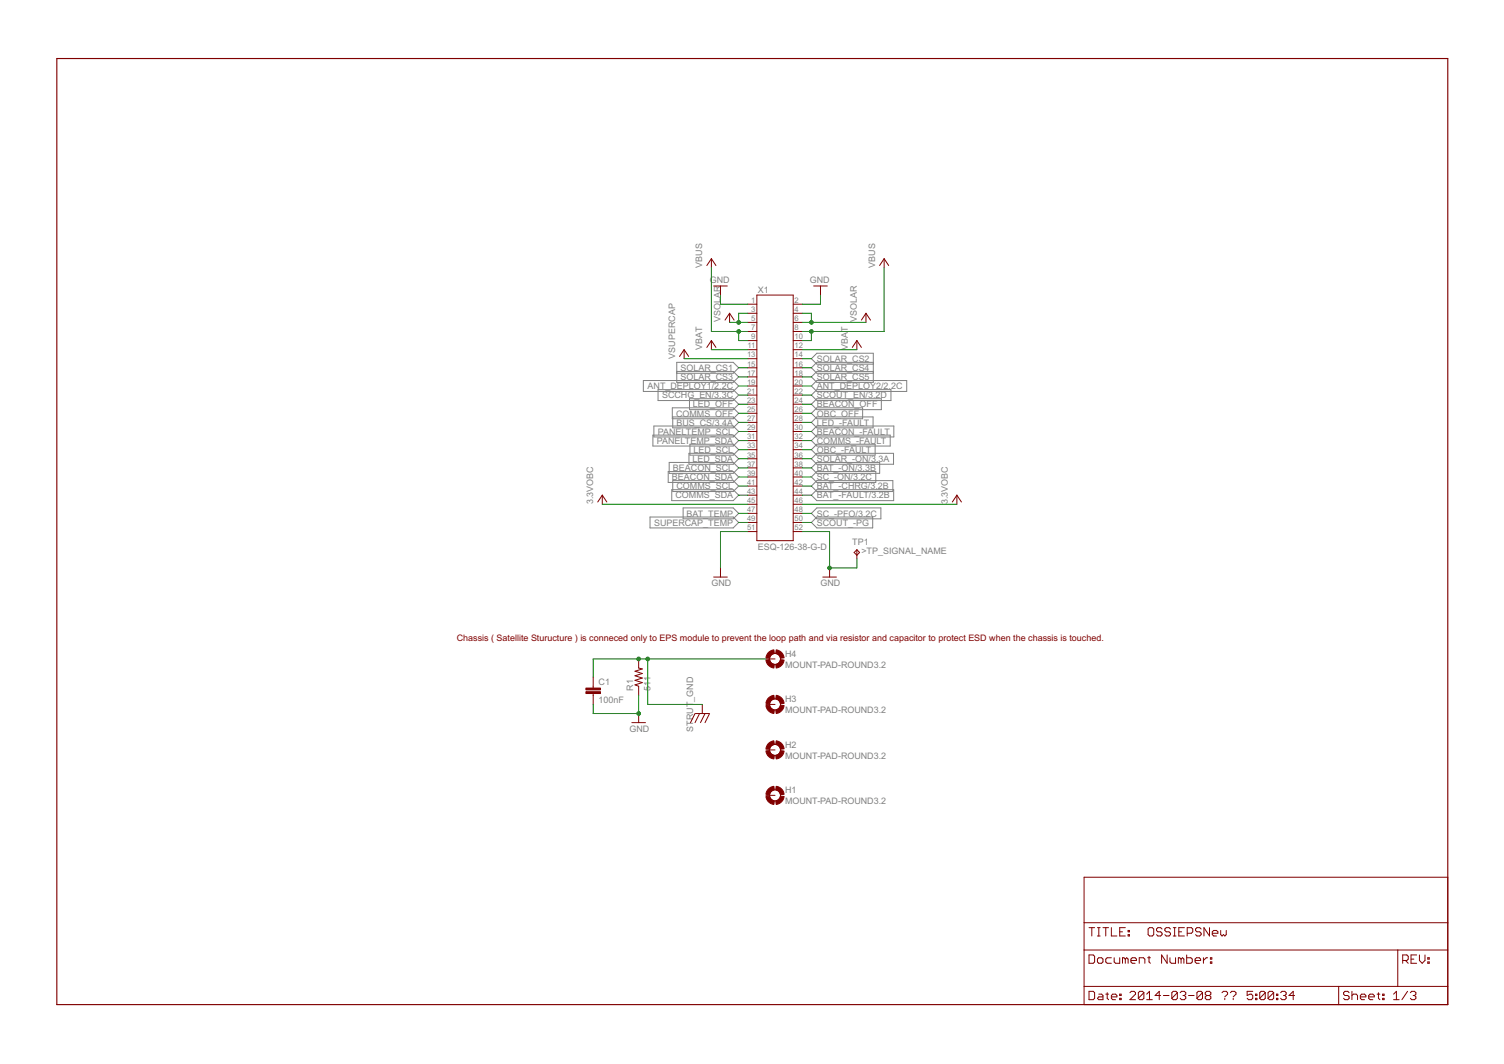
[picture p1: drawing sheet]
<svg xmlns="http://www.w3.org/2000/svg" width="420mm" height="297mm" viewBox="0 0 420 297" stroke-linecap="round" stroke-linejoin="round" font-family="sans-serif">
<g fill="none" stroke="#808080" stroke-width=".28">
<path d="M179.7 106.2h25.1l1.6 1.6-1.6 1.5h-25.1zM182.7 118.9h22.1l1.6 1.6-1.6 1.5h-22.1zM183.8 108.8h21l1.6 1.5-1.6 1.5h-21zM187.8 113.9h17l1.6 1.5-1.6 1.5h-17zM187.9 116.4h16.9l1.6 1.5-1.6 1.5h-16.9zM189.1 103.7h15.7l1.6 1.5-1.6 1.5h-15.7v-5.5h15.7l1.6 1.5-1.6 1.5h-15.7M192.6 111.3h12.2l1.6 1.5-1.6 1.6h-12.2zM226.7 107.8l1.5-1.6h25.1v3.1h-25.1zM226.7 110.3l1.5-1.5h20.7v3h-20.7zM226.7 112.8l1.5-1.5h18v3.1h-18zM226.7 117.9l1.5-1.5h15.7v3h-15.7zM226.7 115.4l1.5-1.5h12.8v3h-12.8z"/>
<path d="M244 101.7h-15.8l-1.5-1.6 1.5-1.5h15.8v8.1h-15.8l-1.5-1.5 1.5-1.5h15.8M244 101.2h-15.8l-1.5 1.5 1.5 1.5h15.8M182.4 121.5h22.4l1.6 1.5-1.6 1.5h-22.4zM186.7 131.6h18.1l1.6 1.6-1.6 1.5h-18.1zM186.9 129.1h17.9l1.6 1.5-1.6 1.5h-17.9zM187.7 136.7h17.1l1.6 1.5-1.6 1.6h-17.1zM187.9 134.2h16.9l1.6 1.5-1.6 1.5h-16.9zM192.5 126.6h12.3l1.6 1.5-1.6 1.5h-12.3zM192.7 124h12.1l1.6 1.5-1.6 1.6h-12.1zM226.7 120.5l1.5-1.6h21.5v3.1h-21.5zM226.7 123l1.5-1.5h20.5v3h-20.5zM226.7 125.5l1.5-1.5h16.3v3.1h-16.3z"/>
<path d="M228.2 126.6h21.4v3h-21.4l-1.5-1.5zM228.2 129.1h17.5v3h-17.5l-1.5-1.5zM228.2 131.6h16.5v3.1h-16.5l-1.5-1.5zM228.2 136.7h21.5v3.1h-21.5l-1.5-1.6zM228.2 134.2h21.2v3h-21.2l-1.5-1.5zM181.6 144.3h23.2l1.6 1.6-1.6 1.5h-23.2zM190.8 141.8h14l1.6 1.5-1.6 1.5h-14zM228.2 141.8h17.9v3h-17.9l-1.5-1.5zM228.2 144.3h15.6v3.1h-15.6l-1.5-1.5z"/>
</g>
<path d="M15.9 16.3h388.6v264.2h-388.6z" fill="none" stroke="#800000" stroke-width=".32"/>
<g fill="none" stroke="#800000" stroke-width=".28">
<path d="M198.7 72.2l1.3 1.9M198.7 72.2l-1.2 1.9M198.7 72.2v2.6M199.4 79.8h3.8M201.3 79.8v2.6M227.3 79.8h3.8M229.2 79.8v2.6M247 72.2l1.3 1.9M247 72.2l-1.3 1.9M247 72.2v2.6M191.1 97.6l1.3 1.9M191.1 97.6l-1.3 1.9"/>
<path d="M191.1 97.6v2.5M198.7 95.1v2.5M198.7 95.1l1.3 1.9M198.7 95.1l-1.2 1.9M203.8 87.5l-1.3 1.9M203.8 87.5l1.3 1.9M203.8 87.5v2.5M208.9 84.9h2.5M208.9 87.5h2.5M208.9 90h2.5M208.9 92.5h2.5M208.9 95.1h2.5"/>
<path d="M208.9 97.6h2.5M211.4 82.4h10.2v68.5h-10.2zM221.6 84.9h2.5M221.6 87.5h2.5M221.6 90h2.5M221.6 92.5h2.5M221.6 95.1h2.5M221.6 97.6h2.5M239.4 95.1l1.2 1.9M239.4 95.1l-1.3 1.9M239.4 95.1v2.5M241.9 87.5l1.3 1.9"/>
<path d="M241.9 87.5l-1.3 1.9M241.9 87.5v2.5M208.9 100.1h2.5M208.9 102.7h2.5M208.9 105.2h2.5M208.9 107.8h2.5M208.9 110.3h2.5M208.9 112.8h2.5M208.9 115.4h2.5M208.9 117.9h2.5M221.6 100.1h2.5M221.6 102.7h2.5"/>
<path d="M221.6 105.2h2.5M221.6 107.8h2.5M221.6 110.3h2.5M221.6 112.8h2.5M221.6 115.4h2.5M221.6 117.9h2.5M168.3 138.2l1.2 1.9M168.3 138.2l-1.3 1.9M168.3 138.2v2.6M208.9 120.5h2.5M208.9 123h2.5M208.9 125.5h2.5"/>
<path d="M208.9 128.1h2.5M208.9 130.6h2.5M208.9 133.2h2.5M208.9 135.7h2.5M208.9 138.2h2.5M221.6 120.5h2.5M221.6 123h2.5M221.6 125.5h2.5M221.6 128.1h2.5M221.6 130.6h2.5M221.6 133.2h2.5M221.6 135.7h2.5"/>
<path d="M221.6 138.2h2.5M267.3 138.2l1.3 1.9M267.3 138.2l-1.3 1.9M267.3 138.2v2.6M201.3 158.6v2.5M208.9 140.8h2.5M208.9 143.3h2.5M208.9 145.9h2.5M208.9 148.4h2.5M221.6 140.8h2.5M221.6 143.3h2.5M221.6 145.9h2.5"/>
<path d="M221.6 148.4h2.5M231.8 158.6v2.5M238.6 154.2l.8-.7 .7 .7-.7 .8zM239.4 153.5v2.5M199.4 161.1h3.8M229.8 161.1h3.9M165.7 189v3.1M165.7 193.6v3.1M178.4 184v2.5l1 .3-2 .6 2 .6-2 .7 2 .6-2 .6 2 .7-2 .6 1 .4v2.5M178.4 199.2v2.5M194.2 199.2l-1.3 2.5M194.3 199.2h3.8"/>
<path d="M195.4 199.2l-1.2 2.5M196.2 196.7v2.5M197 199.2l-1.3 2.5M198.2 199.2l-1.2 2.5M214 184h2.5M214 196.7h2.5M176.5 201.7h3.8M214 209.4h2.5M214 222h2.5M302.9 244.9h101.6v35.6h-101.6zM302.9 257.6h101.6M304.2 259h1.6"/>
<path d="M305 259v2.3M306.6 259h.7M307 259v2.3M308.1 259h1.6M308.9 259v2.3M310.5 259v2.3h1.5M314.4 259h-1.6v2.3h1.6M315.2 259.8h.3v.3h-.3zM320.7 259.4l.4-.4h.8l.4 .4v1.5l-.4 .4h-.8l-.4-.4zM324.6 259.4l-.3-.4h-.8l-.4 .4v.4l.4 .3h.8l.3 .4v.4l-.3 .4h-.8l-.4-.4M327 259.4l-.4-.4h-.8l-.4 .4v.4l.4 .3h.8l.4 .4v.4l-.4 .4h-.8l-.4-.4M327.8 259h.7"/>
<path d="M328.1 259v2.3M330.9 259h-1.6v2.3h1.6M335.6 259.4l-.4-.4h-.8l-.4 .4v.4l.4 .3h.8l.4 .4v.4l-.4 .4h-.8l-.4-.4M337.9 259v2.3l-1.6-2.3v2.3M341 259.8v1.1l.4 .4 .4-.4 .4 .4 .4-.4v-1.1M302.9 265.2h101.6M302.9 275.4h101.6M304.2 266.6h1.2l.4 .4v1.5l-.4 .4h-1.2zM304.2 276.8h1.2l.4 .3v1.6l-.4 .4h-1.2zM306.6 267.8l.4-.4h.7l.4 .4v.7l-.4 .4h-.7l-.4-.4zM306.6 261.3h.7M307 277.5h.7l.4 .4v1.2h-1.1l-.4-.4 .4-.4h1.1"/>
<path d="M308.9 277.5h.8M309.3 277.1v1.6l.4 .4M310.5 278.3h1.5v-.4l-.4-.4h-.7l-.4 .4v.8l.4 .4h.7M310.5 267.4h-1.2l-.4 .4v.7l.4 .4h1.2M311.3 267.4v1.1l.3 .4h1.2v-1.5M312.8 278.7h.4v.4h-.4zM312.8 277.5h.4v.4h-.4zM312.8 260.1h.8M314.4 267.8l-.4-.4h-.4v1.5M314.4 267.8l.3-.4 .5 .4v1.1M314.4 267.8v1.1M315.2 260.9h.3v.4h-.3z"/>
<path d="M315.7 277.1l.4-.3h.7l.4 .3v.4l-1.5 1.6h1.5M315.9 268.1h1.6v-.3l-.4-.4h-.8l-.4 .4v.7l.4 .4h.8M318.3 268.9v-1.5h1.1l.4 .4v1.1M319.6 277.1v1.6l-.4 .4h-.8l-.4-.4M319.6 277.1l-.4-.3h-.8l-.4 .3v1.6M319.6 277.1l-1.6 1.6M320.3 279.1h1.6M320.3 277.5l.8-.7v2.3M320.6 267.4h.8M321 267v1.5l.4 .4M324.2 277.9h-1.5l1.1-1.1v2.3M325 277.9h1.6"/>
<path d="M326.1 266.6v2.3l-1.6-2.3v2.3M326.8 267.4v1.1l.4 .4h1.2v-1.5M327.8 261.3h.7M328.9 277.1v1.6l-.4 .4h-.8l-.3-.4M328.9 277.1l-.4-.3h-.8l-.3 .3v1.6M328.9 277.1l-1.5 1.6M329.3 260.1h.8M329.7 277.1l.4-.3h.8l.4 .3v.4l-.4 .4M329.9 267.8l-.3-.4h-.4v1.5M329.9 267.8v1.1M329.9 267.8l.4-.4 .4 .4v1.1M330.5 277.9h.4"/>
<path d="M330.9 277.9l.4 .4v.4l-.4 .4h-.8l-.4-.4M331.5 266.6v2.3h1.2l.4-.4v-.7l-.4-.4h-1.2M331.7 260.5h1.1l.4-.4v-.7l-.4-.4h-1.1v2.3M332 277.9h1.6M333.9 268.1h1.5v-.3l-.4-.4h-.8l-.3 .4v.7l.3 .4h.8M335.9 277.1v1.6l-.4 .4h-.7l-.4-.4M335.9 277.1l-.4-.3h-.7l-.4 .3v1.6M335.9 277.1l-1.5 1.6M336.2 267.4v1.5M337.1 277.9l-.4 .4v.4l.4 .4h.8l.4-.4v-.4l-.4-.4M337.1 277.9l-.4-.4v-.4l.4-.3h.8l.4 .3v.4l-.4 .4M337.1 277.9h.8"/>
<path d="M337.4 267.4h-.4l-.8 .7M338.1 268.5h.4v.4h-.4zM338.1 267.4h.4v.4h-.4zM338.7 260.5h1.5v-.4l-.4-.3h-.7l-.4 .3v.8l.4 .4h.7M341.4 277.1l.4-.3h.8l.3 .3v.4l-.7 .8M342.2 278.7v.4M343.7 277.1l.4-.3h.8l.4 .3v.4l-.8 .8M344.5 278.7v.4M350 276.8h-1.6v1.1l.8-.4h.4l.4 .4v.8l-.4 .4h-.8l-.4-.4M350.7 278.7h.4v.4h-.4zM350.7 277.5h.4v.4h-.4zM353.5 277.1v1.6l-.4 .4h-.8l-.4-.4"/>
<path d="M353.5 277.1l-.4-.3h-.8l-.4 .3v1.6M353.5 277.1l-1.6 1.6M355.8 277.1v1.6l-.4 .4h-.8l-.4-.4M355.8 277.1l-.4-.3h-.8l-.4 .3v1.6M355.8 277.1l-1.6 1.6M356.6 278.7h.4v.4h-.4zM356.6 277.5h.4v.4h-.4zM357.8 277.1l.3-.3h.8l.4 .3v.4l-.4 .4M358.5 277.9h.4M358.9 277.9l.4 .4v.4l-.4 .4h-.8l-.3-.4M361.7 277.9h-1.6l1.2-1.1v2.3M374 275.4v5.1"/>
<path d="M376.9 277.1l-.4-.3h-.8l-.4 .3v.4l.4 .4h.8l.4 .4v.4l-.4 .4h-.8l-.4-.4M377.7 277.9l.4-.4h.8l.3 .4v1.2M377.7 276.8v2.3M380 278.3h1.6v-.4l-.4-.4h-.8l-.4 .4v.8l.4 .4h.8M382.4 278.3h1.5v-.4l-.4-.4h-.7l-.4 .4v.8l.4 .4h.7M384.7 277.5h.8M385.1 277.1v1.6l.4 .4M386.2 278.7h.5v.4h-.5zM386.2 277.5h.5v.4h-.5zM389.3 279.1h1.6M389.3 277.5l.8-.7v2.3M390.5 265.2v10.2"/>
<path d="M391.9 268.1h1.1l.4-.3v-.8l-.4-.4h-1.1v2.3M392.6 268.1l.8 .8M393.2 276.8l-1.6 2.3M394 277.1l.4-.3h.8l.3 .3v.4l-.3 .4M394.2 267.8h.8M394.8 277.9h.4M395.2 277.9l.3 .4v.4l-.3 .4h-.8l-.4-.4M395.8 266.6h-1.6v2.3h1.6M396.5 266.6v1.5l.8 .8 .8-.8v-1.5M398.9 268.5h.4v.4h-.4zM398.9 267.4h.4v.4h-.4z"/>
<circle cx="216.5" cy="184" r="1.52"/>
<circle cx="216.5" cy="196.7" r="1.52"/>
<circle cx="216.5" cy="209.4" r="1.52"/>
<circle cx="216.5" cy="222" r="1.52"/>
</g>
<g fill="#800000" stroke="#800000" stroke-width=".28">
<path d="M216.8 181.4a2.52 2.52 0 0 1 2.3 2.2l-1.1 .2-.4-.9-.9-.5z" fill-rule="evenodd"/>
<path d="M214.5 182.3l.7-.5 1-.4 .1 1-.9 .5-.4 .9-1-.2z" fill-rule="evenodd"/>
<path d="M214 184.3l1-.2 .4 .9 .9 .5-.1 1a2.59 2.59 0 0 1-2.2-2.2z" fill-rule="evenodd"/>
<path d="M216.7 185.5l.9-.5 .4-.9 1.1 .2a2.59 2.59 0 0 1-2.3 2.2z" fill-rule="evenodd"/>
<path d="M216.8 194.1a2.52 2.52 0 0 1 2.3 2.2l-1.1 .2-.4-.9-.9-.5z" fill-rule="evenodd"/>
<path d="M214.5 195l.7-.5 1-.4 .1 1-.9 .5-.4 .9-1-.2z" fill-rule="evenodd"/>
<path d="M214 197l1-.2 .4 .9 .9 .5-.1 1a2.53 2.53 0 0 1-2.2-2.2z" fill-rule="evenodd"/>
<path d="M216.7 198.2l.9-.5 .4-.9 1.1 .2a2.54 2.54 0 0 1-2.3 2.2z" fill-rule="evenodd"/>
<path d="M216.8 206.8a2.52 2.52 0 0 1 2.3 2.2l-1.1 .2-.4-.9-.9-.5z" fill-rule="evenodd"/>
<path d="M214.5 207.7l.7-.5 1-.4 .1 1-.9 .5-.4 .9-1-.2z" fill-rule="evenodd"/>
<path d="M214 209.7l1-.2 .4 .9 .9 .5-.1 1a2.53 2.53 0 0 1-2.2-2.2z" fill-rule="evenodd"/>
<path d="M216.7 210.9l.9-.5 .4-.9 1.1 .2a2.54 2.54 0 0 1-2.3 2.2z" fill-rule="evenodd"/>
<path d="M216.8 219.5a2.52 2.52 0 0 1 2.3 2.2l-1.1 .1-.4-.8-.9-.5z" fill-rule="evenodd"/>
<path d="M214.5 220.4l.7-.6 1-.3 .1 1-.9 .5-.4 .8-1-.1z" fill-rule="evenodd"/>
<path d="M214 222.4l1-.2 .4 .9 .9 .5-.1 1a2.52 2.52 0 0 1-2.2-2.2z" fill-rule="evenodd"/>
<path d="M216.7 223.6l.9-.5 .4-.9 1.1 .2a2.53 2.53 0 0 1-2.3 2.2z" fill-rule="evenodd"/>
</g>
<g fill="#800000" stroke="#800000" stroke-width=".28">
<path d="M163.7 193.1h4v.5h-4z"/>
<path d="M163.7 192.1h4v.5h-4z"/>
</g>
<g fill="none" stroke="#008000" stroke-width=".28">
<path d="M198.7 74.8v17.7h10.2M247 74.8v17.7h-22.9M198.7 97.6h10.2M201.3 82.4v2.5h7.6M203.8 90h5.1M206.4 92.5v2.6h2.5M208.9 87.5h-2.5v2.5M224.1 90h17.8M224.1 87.5h2.6v2.5M224.1 97.6h15.3M226.7 92.5v2.6h-2.6M229.2 82.4v2.5h-5.1"/>
<path d="M191.1 100.1h17.8M206.4 102.7h2.5M206.4 105.2h2.5M206.4 112.8h2.5M206.4 115.4h2.5M206.4 107.8h2.5M206.4 110.3h2.5M206.4 117.9h2.5M224.1 102.7h2.6M224.1 100.1h2.6M224.1 105.2h2.6M224.1 112.8h2.6"/>
<path d="M224.1 115.4h2.6M224.1 107.8h2.6M224.1 110.3h2.6M224.1 117.9h2.6M206.4 120.5h2.5M206.4 123h2.5M206.4 125.5h2.5M206.4 128.1h2.5M206.4 130.6h2.5M206.4 133.2h2.5M206.4 138.2h2.5M206.4 135.7h2.5"/>
<path d="M224.1 120.5h2.6M224.1 123h2.6M224.1 125.5h2.6M224.1 128.1h2.6M224.1 130.6h2.6M224.1 133.2h2.6M224.1 138.2h2.6M224.1 135.7h2.6M168.3 140.8h40.6M206.4 143.3h2.5M206.4 145.9h2.5M208.9 148.4h-7.6v10.2"/>
<path d="M224.1 148.4h7.7v10.2h7.6v-2.6M224.1 140.8h43.2M224.1 143.3h2.6M224.1 145.9h2.6M178.4 194.1v5.1h-12.7v-2.5M181 184v12.7h15.2M214 184h-48.3v5"/>
</g>
<g fill="#008000" stroke="#008000" stroke-width=".28">
<circle cx="226.7" cy="90" r=".51"/>
<circle cx="206.4" cy="90" r=".51"/>
<circle cx="231.8" cy="158.6" r=".51"/>
<circle cx="178.4" cy="199.2" r=".51"/>
<circle cx="226.7" cy="92.5" r=".51"/>
<circle cx="206.4" cy="92.5" r=".51"/>
<circle cx="178.4" cy="184" r=".51"/>
<circle cx="181" cy="184" r=".51"/>
</g>
<g font-size="2.8" fill="#808080">
<text x="196.2" y="74.8" transform="rotate(-90 196.2 74.8)">VBUS</text>
<text x="244.4" y="74.8" transform="rotate(-90 244.4 74.8)">VBUS</text>
<text x="198.3" y="79.1">GND</text>
<text x="211.7" y="81.9">X1</text>
<text x="226.2" y="79.1">GND</text>
<text x="201.3" y="90" transform="rotate(-90 201.3 90)">VSOLAR</text>
<text x="239.4" y="90" transform="rotate(-90 239.4 90)">VSOLAR</text>
<text x="188.6" y="100.1" transform="rotate(-90 188.6 100.1)">VSUPERCAP</text>
<text x="196.2" y="97.6" transform="rotate(-90 196.2 97.6)">VBAT</text>
<text x="228.2" y="101">SOLAR_CS2</text>
<text x="236.8" y="97.6" transform="rotate(-90 236.8 97.6)">VBAT</text>
<text x="190.1" y="103.6">SOLAR_CS1</text>
<text x="190.1" y="106.1">SOLAR_CS3</text>
<text x="228.2" y="103.6">SOLAR_CS4</text>
<text x="228.2" y="106.1">SOLAR_CS5</text>
<text x="180.9" y="108.7">ANT_DEPLOY1/2.2C</text>
<text x="185" y="111.2">SCCHG_EN/3.3C</text>
<text x="193.6" y="113.7">LED_OFF</text>
<text x="228.2" y="113.7">BEACON_OFF</text>
<text x="228.2" y="108.7">ANT_DEPLOY2/2.2C</text>
<text x="228.2" y="111.2">SCOUT_EN/3.2D</text>
<text x="188.9" y="116.3">COMMS_OFF</text>
<text x="189" y="118.8">BUS_CS/3.4A</text>
<text x="228.2" y="116.3">OBC_OFF</text>
<text x="228.2" y="118.8">LED_-FAULT</text>
<text x="183.5" y="123.9">PANELTEMP_SDA</text>
<text x="183.8" y="121.4">PANELTEMP_SCL</text>
<text x="228.2" y="121.4">BEACON_-FAULT</text>
<text x="228.2" y="123.9">COMMS_-FAULT</text>
<text x="188" y="131.5">BEACON_SCL</text>
<text x="193.4" y="129">LED_SDA</text>
<text x="193.7" y="126.4">LED_SCL</text>
<text x="228.2" y="126.4">OBC_-FAULT</text>
<text x="228.2" y="129">SOLAR_-ON/3.3A</text>
<text x="228.2" y="131.5">BAT_-ON/3.3B</text>
<text x="187.7" y="134.1">BEACON_SDA</text>
<text x="189" y="136.6">COMMS_SCL</text>
<text x="228.2" y="134.1">SC_-ON/3.2C</text>
<text x="228.2" y="136.6">BAT_-CHRG/3.2B</text>
<text x="165.7" y="140.8" transform="rotate(-90 165.7 140.8)">3.3VOBC</text>
<text x="188.7" y="139.1">COMMS_SDA</text>
<text x="228.2" y="139.1">BAT_-FAULT/3.2B</text>
<text x="264.8" y="140.8" transform="rotate(-90 264.8 140.8)">3.3VOBC</text>
<text x="182.7" y="146.8">SUPERCAP_TEMP</text>
<text x="191.8" y="144.2">BAT_TEMP</text>
<text x="228.2" y="144.2">SC_-PFO/3.2C</text>
<text x="228.2" y="146.8">SCOUT_-PG</text>
<text x="211.7" y="153.5">ESQ-126-38-G-D</text>
<text x="238.1" y="152.2">TP1</text>
<text x="240.6" y="154.8">&gt;TP_SIGNAL_NAME</text>
<text x="198.7" y="163.6">GND</text>
<text x="229.2" y="163.6">GND</text>
<text x="219.3" y="183.4">H4</text>
<text x="167.2" y="191.2">C1</text>
<text x="219.3" y="186.4">MOUNT-PAD-ROUND3.2</text>
<text x="167.2" y="196.3">100nF</text>
<text x="176.9" y="192.8" transform="rotate(-90 176.9 192.8)">R1</text>
<text x="181.7" y="192.8" transform="rotate(-90 181.7 192.8)">511</text>
<text x="193.7" y="195.9" transform="rotate(-90 193.7 195.9)">_GND</text>
<text x="219.3" y="196.1">H3</text>
<text x="219.3" y="199.1">MOUNT-PAD-ROUND3.2</text>
<text x="175.9" y="204.3">GND</text>
<text x="193.7" y="204.3" transform="rotate(-90 193.7 204.3)">STRUT</text>
<text x="219.3" y="208.8">H2</text>
<text x="219.3" y="211.8">MOUNT-PAD-ROUND3.2</text>
<text x="219.3" y="221.5">H1</text>
<text x="219.3" y="224.5">MOUNT-PAD-ROUND3.2</text>
</g>
<text font-size="2.8" fill="#800000" x="127.6" y="178.9">Chassis ( Satellite Sturucture ) is conneced only to EPS module to prevent the loop path and via resistor and capacitor to protect ESD when the chassis is touched.</text>
<g font-size="2.4" fill="#808080">
<text x="209.9" y="84.6">1</text>
<text x="209.9" y="87.1">3</text>
<text x="209.9" y="89.6">5</text>
<text x="221.9" y="84.6">2</text>
<text x="221.9" y="87.1">4</text>
<text x="221.9" y="89.6">6</text>
<text x="209.9" y="92.2">7</text>
<text x="209.9" y="94.7">9</text>
<text x="221.9" y="92.2">8</text>
<text x="221.9" y="94.7">10</text>
<text x="208.7" y="99.8">13</text>
<text x="208.9" y="97.3">11</text>
<text x="221.9" y="97.3">12</text>
<text x="221.9" y="99.8">14</text>
<text x="208.7" y="102.3">15</text>
<text x="208.7" y="104.9">17</text>
<text x="208.7" y="107.4">19</text>
<text x="221.9" y="102.3">16</text>
<text x="221.9" y="104.9">18</text>
<text x="221.9" y="107.4">20</text>
<text x="208.7" y="110">21</text>
<text x="208.7" y="112.5">23</text>
<text x="221.9" y="110">22</text>
<text x="221.9" y="112.5">24</text>
<text x="208.7" y="115">25</text>
<text x="208.7" y="117.6">27</text>
<text x="221.9" y="115">26</text>
<text x="221.9" y="117.6">28</text>
<text x="208.7" y="120.1">29</text>
<text x="208.7" y="122.7">31</text>
<text x="208.7" y="125.2">33</text>
<text x="221.9" y="120.1">30</text>
<text x="221.9" y="122.7">32</text>
<text x="221.9" y="125.2">34</text>
<text x="208.7" y="127.7">35</text>
<text x="208.7" y="130.3">37</text>
<text x="221.9" y="127.7">36</text>
<text x="221.9" y="130.3">38</text>
<text x="208.7" y="132.8">39</text>
<text x="208.7" y="135.3">41</text>
<text x="208.7" y="137.9">43</text>
<text x="221.9" y="132.8">40</text>
<text x="221.9" y="135.3">42</text>
<text x="221.9" y="137.9">44</text>
<text x="208.7" y="140.4">45</text>
<text x="208.7" y="143">47</text>
<text x="221.9" y="140.4">46</text>
<text x="221.9" y="143">48</text>
<text x="208.7" y="145.5">49</text>
<text x="208.7" y="148">51</text>
<text x="221.9" y="145.5">50</text>
<text x="221.9" y="148">52</text>
</g>
</svg>
